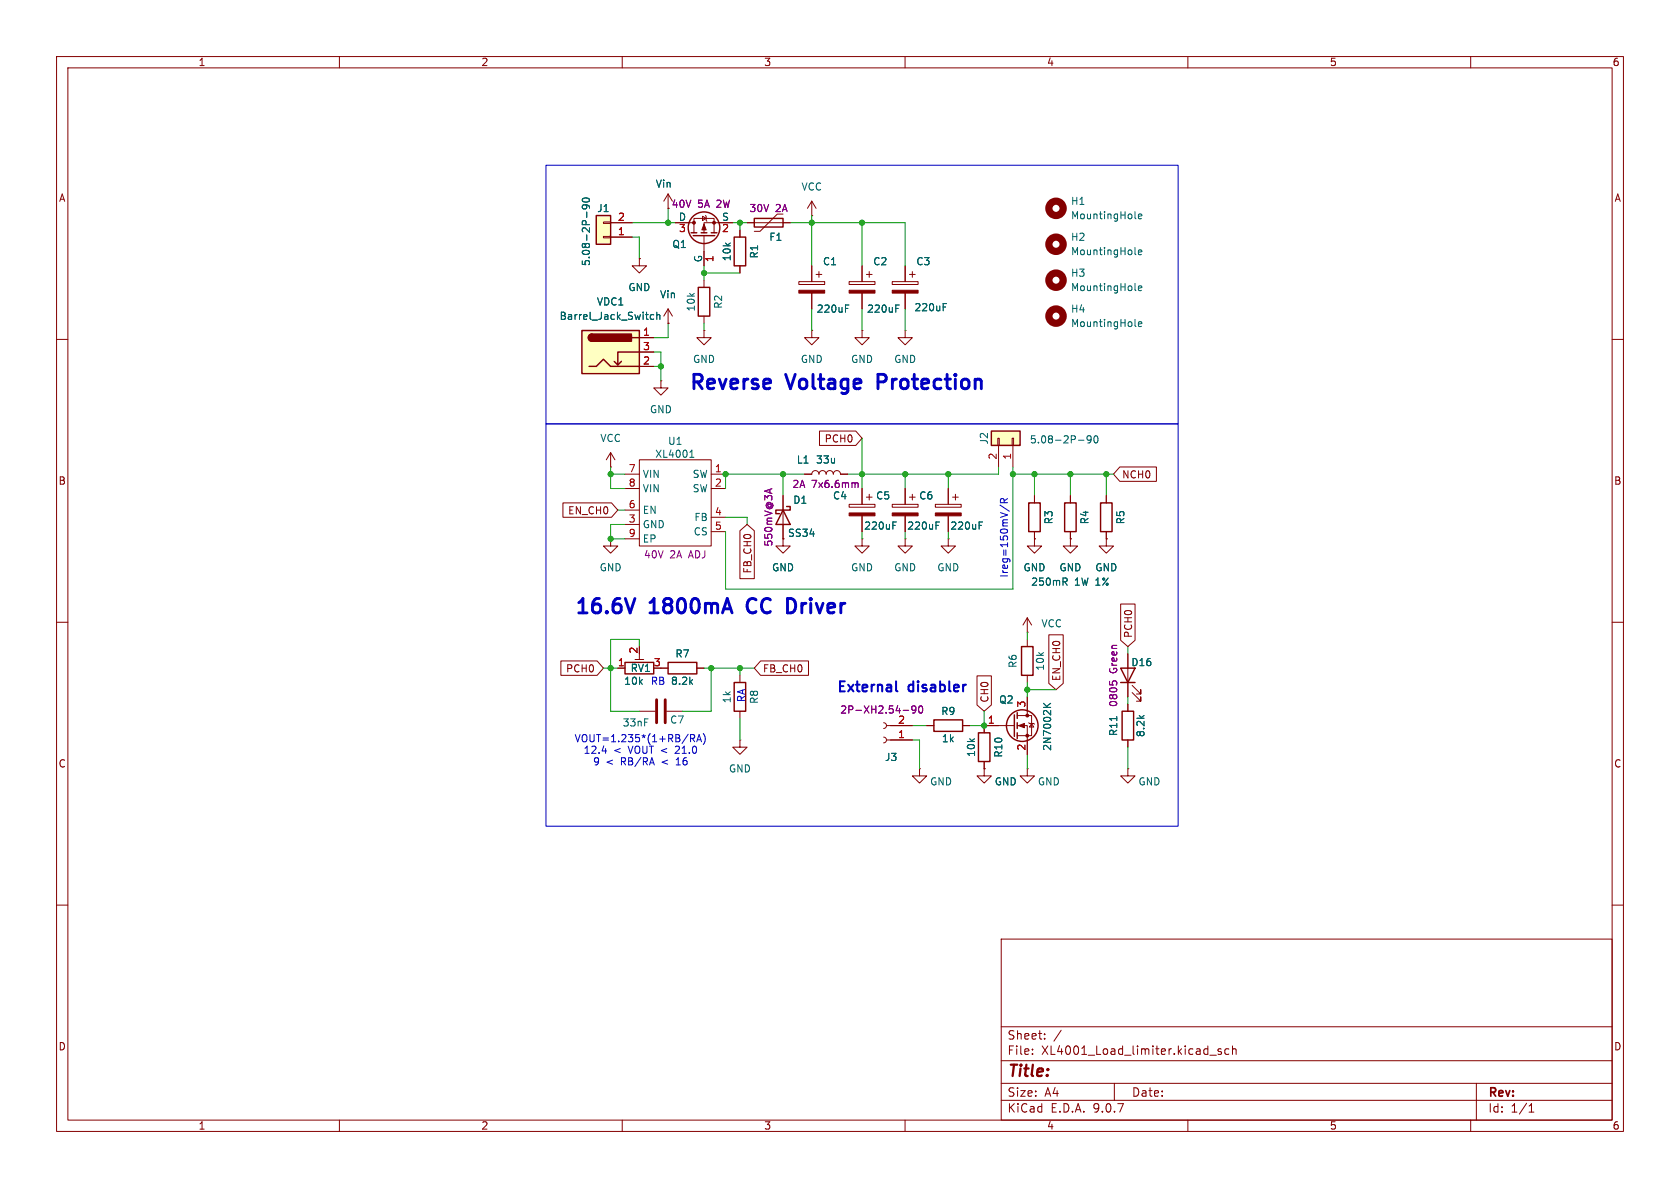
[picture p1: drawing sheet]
<svg xmlns="http://www.w3.org/2000/svg" width="297mm" height="210mm" viewBox="0 0 297 210" stroke-linecap="round" stroke-linejoin="round" font-family="sans-serif">
<g fill="none" stroke="#840000" stroke-width=".18">
<path d="M10 10h277v190h-277zM12 12h273v186h-273zM60 10v2M110 10v2M160 10v2M210 10v2M260 10v2M118.1 34.3l-.8 1.3M118.1 34.3l.8 1.3M118.1 34.3v2.5M119.4 39.4h3.3M124.2 38.2l.6 .4-.6 .4z"/>
<path d="M124.7 38.1l.1 .1v.8l.2 .1M129.5 39.4h-5v1.7M132.1 39.4h7.6M138.4 37.8h-1l-3 3.1h-1.1M143.5 38.1h.1M143.5 35.6v2.5M143.5 35.6l-.8 1.2M143.5 35.6l.8 1.2M122.7 41.1v-2.5h3.5v2.5M124.5 41.7v5.3M124.5 49.5v1.3M124.5 55.9v1.3"/>
<path d="M130.8 40.6v1.3M130.8 47v1.3M141.2 49.8h4.6v.5h-4.6zM143.5 58.4v1.3h1.3l-1.3 1.3-1.3-1.3h1.3M143.5 58.4h.1M143.5 47v2.8M143.5 51.8v2.8M144.3 48.5h1M144.8 48v1M150.1 49.8h4.6v.5h-4.6zM152.4 58.4v1.3h1.3l-1.3 1.3-1.3-1.3h1.3M152.4 58.4h.1"/>
<path d="M152.4 47v2.8M152.4 51.8v2.8M153.2 48.5h1M153.7 48v1M157.7 49.8h4.6v.5h-4.6zM160 58.4v1.3h1.3l-1.3 1.3-1.3-1.3h1.3M160 58.4h.1M160 47v2.8M160 51.8v2.8M160.8 48.5h1M161.3 48v1M10 60h2"/>
<path d="M116.8 67.3v1.3h1.3l-1.3 1.3-1.2-1.3h1.2M116.8 67.3h.1M285 60h2M150.1 89.2h4.6v.5h-4.6zM152.4 95.3v1.2h1.3l-1.3 1.3-1.3-1.3h1.3M152.4 95.3h.1M152.4 86.4v2.8M152.4 91.2v2.8M153.2 87.9h1M153.7 87.4v1M157.7 89.2h4.6v.5h-4.6zM160 95.3v1.2h1.3l-1.3 1.3-1.3-1.3h1.3"/>
<path d="M160 95.3h.1M160 86.4v2.8M160 91.2v2.8M160.8 87.9h1M161.3 87.4v1M165.4 89.2h4.5v.5h-4.5zM167.6 95.3v1.2h1.3l-1.3 1.3-1.2-1.3h1.2M167.6 95.3h.1M167.6 86.4v2.8M167.6 91.2v2.8M168.4 87.9h1M168.9 87.4v1"/>
<path d="M10 110h2M109.2 118.1h1.3M112.3 116.6h1.5M113 115.6v1M116.8 118.1h1.3M123.2 118.1h1.3M181.6 113v1.3M181.6 119.4v1.3M285 110h2M113 125.7h2.8M117.9 125.7h2.7M156.2 130.3l.4 .2 .1 .3-.1 .4-.4 .1"/>
<path d="M156.2 127.8l.4 .1 .1 .4-.1 .3-.4 .2M156.7 130.8h4.6M156.7 128.3h4.6M10 160h2M177 166h108v32h-108zM285 160h2M60 198v2M110 198v2M160 198v2M177 194.5h108M177 191.5h108M177 187.5h108"/>
<path d="M177 181.5h108M182.5 186.3v.1M182.5 185.5v.1M184.7 183.6v.1M184.7 182.8v.1M187.6 182.1l-1.3 2M197 191.5v3M210 198v2M213.9 186.5h1.1M215.9 185.5l-.4-.1-.2 .2 .1 .2 .5 .2v.3h-.6M217.2 185.5l-.4-.1-.3 .3v.4l.2 .2h.5M217.9 185.5l.2-.1 .4 .1v.9"/>
<path d="M217.9 184.9v1.5M260 198v2M261 191.5v6.5M270.3 196.6h.9M270.3 195.5l.4-.4v1.5"/>
</g>
<g fill="none" stroke="#840000" stroke-width=".25">
<path d="M133.3 38.6h5.1v1.5h-5.1zM122.2 41.1h1M122.6 41.7h3.8M123.4 50.8h2.1v5.1h-2.1zM124 41.1h1M125.7 41.1h1M129.8 41.9h2v5.1h-2zM110.5 117.1h5.1v2h-5.1zM118.1 117.1h5.1v2h-5.1zM180.6 114.3h2v5.1h-2z"/>
<circle cx="124.5" cy="40.3" r="2.79"/>
</g>
<g fill="#840000" stroke="#840000" stroke-width=".18">
<path d="M141.2 51.3h4.6v.5h-4.6z"/>
<path d="M165.4 90.7h4.5v.5h-4.5z"/>
<path d="M150.1 90.7h4.6v.5h-4.6z"/>
<path d="M157.7 90.7h4.6v.5h-4.6z"/>
<path d="M124.5 39.6l.3 1h-.7z"/>
<path d="M157.7 51.3h4.6v.5h-4.6z"/>
<path d="M150.1 51.3h4.6v.5h-4.6z"/>
<circle cx="122.7" cy="39.4" r=".25"/>
<circle cx="126.2" cy="39.4" r=".25"/>
</g>
<g fill="none" stroke="#006464" stroke-width=".18">
<path d="M200.6 38.5l.2 .2M201.3 38.3l.6-.2-.1-.2-.4-.1-.1 .2v.6h.5M149.5 54.5h.4M149.5 53.9h.6M158.4 54.5h.4M158.4 53.9h.6M166.7 54.3h.5M166.7 53.7h.6M200.6 51.2l.2 .2M201.3 51l.6-.2-.1-.2-.4-.1-.1 .2v.6h.5M157.9 92.9h.4M157.9 92.3h.6"/>
<path d="M165.5 92.9h.4M165.5 92.3h.6M173.1 92.9h.4M173.1 92.3h.6"/>
</g>
<g fill="none" stroke="#840000" stroke-width="1.3">
<circle cx="186.7" cy="36.8" r="1.27"/>
<circle cx="186.7" cy="49.5" r="1.27"/>
</g>
<path d="M159.7 125.6h.9M161.9 125.3l-.2 .3-.4-.1-.1-.2 .1-.5h.4l.2 .1a.84 .84 0 0 1-.4 1.2h-.2M162.5 124.9l.2-.1a.68 .68 0 0 1 .4 .6 .68 .68 0 0 1-.4 .7l-.2-.2-.1-.3z" fill="none" stroke="#840084" stroke-width=".18"/>
<path d="M116.1 123.7v4.1M117.6 123.7v4.1" fill="none" stroke="#840000" stroke-width=".51"/>
<path d="M175.3 76.2h5v2.5h-5z" fill="#ffffc2"/>
<g fill="none" stroke="#840000" stroke-width=".25">
<path d="M175.3 76.2h5v2.5h-5zM181.9 88.9h2v5.1h-2zM188.2 88.9h2v5.1h-2zM194.6 88.9h2v5.1h-2zM198.1 118.1h2.6l-1.3 2.6zM129.8 120.7h2v5h-2zM179.3 126.4v3.8M179.8 126v1M179.8 127.8v1M179.8 129.5v1.1M198.1 120.7h2.6M198.4 125.7h2v5.1h-2z"/>
<circle cx="180.7" cy="128.3" r="2.79"/>
</g>
<g fill="none" stroke="#840000" stroke-width=".18">
<path d="M113 45.7v1.3h1.3l-1.3 1.3-1.2-1.3h1.2M113 45.7h.1M118.1 57.2h.1M118.1 54.6l-.8 1.3M118.1 54.6l.8 1.3M118.1 54.6v2.6M124.5 58.4v1.3h1.2l-1.2 1.3-1.3-1.3h1.3M124.5 58.4h.1M176.4 77.5h.3v1.2h-.3zM176.5 78.7v3.9M178.9 77.5h.3v1.2h-.3zM179.1 78.7v3.9"/>
<path d="M107.9 95.3v1.2h1.3l-1.3 1.3-1.2-1.3h1.2M107.9 95.3h.1M182.9 95.3v1.2h1.2l-1.2 1.3-1.3-1.3h1.3M182.9 95.3h.1M182.9 87.6v1.3M182.9 94v1.3M189.2 95.3v1.2h1.3l-1.3 1.3-1.2-1.3h1.2M189.2 95.3h.1M189.2 87.6v1.3M189.2 94v1.3M195.6 95.3v1.2h1.2l-1.2 1.3-1.3-1.3h1.3M195.6 95.3h.1"/>
<path d="M195.6 87.6v1.3M195.6 94v1.3M130.8 119.4v1.3M181.6 111.8h.1M181.6 109.2l-.8 1.3M181.6 109.2l.8 1.3M181.6 109.2v2.6M199.4 115.6v7.6M130.8 125.7v1.3M174 128.3h5.3M179.8 126.5h2.6v3.5h-2.6M179.8 128.3h1.8v5.1"/>
<path d="M181.6 135.9v1.3h1.3l-1.3 1.2-1.3-1.2h1.3M181.6 135.9h.1M181.6 123.2v3.3M181.9 127.8l.1 .1h.8l.1 .1M182.4 127.9l.4 .6h-.8zM199.4 135.9v1.3h1.3l-1.3 1.2-1.3-1.2h1.3M199.4 135.9h.1M199.4 124.5v1.2M199.4 130.8v1.3M200.2 122.4l1.5 1.6v-.8v.8h-.8M200.2 121.2l1.5 1.5v-.8v.8h-.8"/>
</g>
<path d="M190.7 77.8h.9M192.9 77.6l-.2 .2h-.4l-.1-.2 .1-.5 .4-.1 .1 .2a.84 .84 0 0 1-.3 1.1h-.2M193.5 77.2l.2-.2a.68 .68 0 0 1 .4 .7 .68 .68 0 0 1-.4 .6l-.2-.1-.1-.4zM188.2 102.8l.5 .6M188.4 102.2l.3 .2-.1 .3-.2 .1M184.5 124.3l.7 .8M185.7 124.3l-.7 .6M197.4 126.7v.7" fill="none" stroke="#006464" stroke-width=".18"/>
<path d="M196.2 120.4v.6M196.6 120.6l.3-.2h.3l.2 .2" fill="none" stroke="#840084" stroke-width=".18"/>
<g fill="#840000" stroke="#840000" stroke-width=".18">
<path d="M180.1 128.3l1-.4v.8z"/>
<circle cx="181.6" cy="126.5" r=".25"/>
<circle cx="181.6" cy="130" r=".25"/>
</g>
<path d="M105.4 38.1h2.5v5.1h-2.5z" fill="#ffffc2"/>
<path d="M105.4 38.1h2.5v5.1h-2.5zM138.4 90.2l1.3 2.5h-2.5zM139.1 89.5h.6v.7h-2.5v.6h.6" fill="none" stroke="#840000" stroke-width=".25"/>
<g fill="none" stroke="#840000" stroke-width=".18">
<path d="M106.7 39.2h1.2v.3h-1.2zM107.9 39.4h3.9M106.7 41.8h1.2v.2h-1.2zM107.9 41.9h3.9M107.9 82.6h.1M107.9 80l-.7 1.3M107.9 80l.8 1.3M107.9 80v2.6M110.5 83.8h2.5M110.5 86.4h2.5M110.5 90.2h2.5M110.5 92.7h2.5"/>
<path d="M110.5 95.3h2.5M113 81.3h12.7v15.2h-12.7zM125.7 83.8h2.6M125.7 86.4h2.6M125.7 91.4h2.6M125.7 94h2.6M138.4 95.3v1.2h1.3l-1.3 1.3-1.2-1.3h1.2M138.4 95.3h.1M138.4 87.6v7.7M142.2 83.8h1.3a.64 .64 0 0 1 .6-.6 .64 .64 0 0 1 .7 .6 .64 .64 0 0 1 .6-.6 .64 .64 0 0 1 .6 .6 .64 .64 0 0 1 .7-.6 .64 .64 0 0 1 .6 .6 .64 .64 0 0 1 .7-.6 .64 .64 0 0 1 .6 .6h1.3M130.8 130.8v1.3h1.3l-1.3 1.3-1.3-1.3h1.3M130.8 130.8h.1"/>
<path d="M162.6 135.9v1.3h1.2l-1.2 1.2-1.3-1.2h1.3M162.6 135.9h.1M174 135.9v1.3h1.3l-1.3 1.2-1.3-1.2h1.3M174 135.9h.1"/>
</g>
<path d="M103.1 35.1a.69 .69 0 0 1 1.1 .3 .72 .72 0 0 1-1.3-.1zM103.5 36.2l.2 .2v.4l-.2 .1-.5-.1-.1-.4 .2-.1a.84 .84 0 0 1 1.1 .3v.2M103.7 37.5v.9M200.6 44.8l.2 .2M200.6 57.5l.2 .2M201.3 44.6l.6-.1-.1-.3h-.4l-.1 .2v.6h.5M201.3 57.3l.6-.1-.1-.3h-.4l-.1 .2v.6h.5M122.1 79.9l.2-.3v1.2M122 80.8h.7" fill="none" stroke="#006464" stroke-width=".18"/>
<g fill="none" stroke="#840000" stroke-width="1.3">
<circle cx="186.7" cy="55.9" r="1.27"/>
<circle cx="186.7" cy="43.2" r="1.27"/>
</g>
<path d="M136.1 86.5v.6M136.5 86.4l-1.3 .4M151.2 85.4h.4l.1 .8" fill="none" stroke="#840084" stroke-width=".18"/>
<path d="M102.9 58.4h10.1v7.6h-10.1z" fill="#ffffc2"/>
<path d="M102.9 58.4h10.1v7.6h-10.1zM104.6 59.1a.64 .64 0 0 0-.6 .6 .64 .64 0 0 0 .6 .6M111.8 59.7h1.2M104.1 64.8h1.3l1.3-1.3 1.2 1.3h5.1M109.9 63.9l-.7 .6M113 62.2h-3.8v2.3l-.6-.6M165.1 127.3h5.1v2h-5.1zM173 129.5h2v5.1h-2z" fill="none" stroke="#840000" stroke-width=".25"/>
<g fill="#840000" stroke="#840000" stroke-width=".25">
<path d="M104.2 59.2l.4-.1v1.2a.63 .63 0 0 1-.5-.4 .63 .63 0 0 1 .1-.7z"/>
<path d="M104.6 59.1h7v1.2h-7z"/>
</g>
<g fill="none" stroke="#840000" stroke-width=".18">
<path d="M107.9 39.4h3.9M119.4 39.4h2.5M127 39.4h2.5M132.1 39.4h1.2M138.4 39.4h1.3M107.9 41.9h3.9M113 45.7h.1M113 59.7h2.6M118.1 57.2h.1M124.5 44.5v2.5M130.8 40.6v1.3M130.8 47v1.3"/>
<path d="M143.5 47v2.8M143.5 51.8v2.8M152.4 47v2.8M152.4 51.8v2.8M160 47v2.8M160 51.8v2.8M113 62.2h2.6M113 64.8h2.6M144.9 76.2h6.4l1.1 1.3-1.1 1.2h-6.4zM99.5 88.9h8.6l1.1 1.3-1.1 1.2h-8.6zM130.8 93.8l1.3-1.1 1.3 1.1v8.5h-2.6zM138.4 95.3h.1"/>
<path d="M138.4 87.6v2.6M138.4 92.7v2.6M142.2 83.8h1.3M148.6 83.8h1.3M152.4 86.4v2.8M152.4 91.2v2.8M160 86.4v2.8M160 91.2v2.8M167.6 86.4v2.8M167.6 91.2v2.8M182.9 95.3h.1M182.9 87.6v1.3"/>
<path d="M182.9 94v1.3M189.2 95.3h.1M189.2 87.6v1.3M189.2 94v1.3M195.6 95.3h.1M195.6 87.6v1.3M195.6 94v1.3M198 82.5h6.4v2.6h-6.4l-1.2-1.3zM99.2 116.8h6.4l1.1 1.3-1.1 1.3h-6.4zM109.2 118.1h1.3M116.8 118.1h1.3M123.2 118.1h1.3"/>
<path d="M134.5 116.8h8.4v2.6h-8.4l-1.2-1.3zM172.7 119.5h2.6v5.1l-1.3 1.1-1.3-1.1zM185.4 112.2h2.6v8.6l-1.3 1.1-1.3-1.1zM198.1 106.8h2.6v6.4l-1.3 1.1-1.3-1.1zM199.4 115.6v2.5M157.5 128.3h3.8M157.5 130.8h3.8M163.8 128.3h1.3M170.2 128.3h1.2M174 135.9h.1M174 134.6v1.3M176.5 128.3h-2.5v1.2"/>
<path d="M181.6 123.2v2.5M181.6 130.8v2.6M199.4 120.7v2.5M199.4 124.5v1.2M199.4 130.8v1.3"/>
</g>
<g fill="none" stroke="#006464" stroke-width=".18">
<path d="M103.1 35.1a.69 .69 0 0 1 1.1 .3 .72 .72 0 0 1-1.3-.1zM103.5 36.2l.2 .2v.4l-.2 .1-.5-.1-.1-.4 .2-.1a.84 .84 0 0 1 1.1 .3v.2M103.7 37.5v.9M115.6 55.7l-.4-.1-.2 .3 .1 .5h.5M116.1 55.7l.2-.1 .3 .1 .1 .8M116.1 55.2v1.3M149.5 54.5h.4M149.5 53.9h.6M158.4 54.5h.4M158.4 53.9h.6M166.7 54.3h.5M166.7 53.7h.6"/>
<path d="M157.9 92.9h.4M157.9 92.3h.6M165.5 92.9h.4M165.5 92.3h.6M173.1 92.9h.4M173.1 92.3h.6M188.2 102.8l.5 .6M188.4 102.2l.3 .2-.1 .3-.2 .1M184.5 124.3l.7 .8M185.7 124.3l-.7 .6M197.4 126.7v.7"/>
</g>
<g fill="none" stroke="#009600" stroke-width=".18">
<path d="M111.8 39.4h7.6M118.1 36.8v2.6M129.5 39.4h2.6M130.8 39.4v1.2M139.7 39.4h20.3v7.6M143.5 38.1v8.9M152.4 39.4v7.6M111.8 41.9h1.2v3.8M118.1 57.2v2.5h-2.5M124.5 47v2.5M124.5 57.2v1.2M124.5 48.3h6.3"/>
<path d="M143.5 54.6v3.8M152.4 54.6v3.8M160 54.6v3.8M115.6 62.2h1.2v5.1M115.6 64.8h1.2M152.4 77.5v8.9M107.9 83.8h2.6M107.9 82.6v3.8h2.6M109.2 90.2h1.3M110.5 92.7h-2.6v2.6h2.6M128.3 91.4h3.8v1.3M138.4 83.8v3.8"/>
<path d="M142.2 83.8h-13.9v2.6M152.4 94v1.3M160 83.8v2.6M160 94v1.3M167.6 83.8v2.6M167.6 94v1.3M176.5 82.6v1.2h-26.6M179.1 82.6v21.5h-50.8v-10.1M179.1 83.8h17.7M182.9 83.8v3.8M189.2 83.8v3.8M195.6 83.8v3.8"/>
<path d="M106.7 118.1h2.5M113 114.3v-1.3h-5.1v12.7h5.1M124.5 118.1h8.8M125.7 118.1v7.6h-5.1M130.8 118.1v1.3M181.6 111.8v1.2M199.4 114.3v1.3M130.8 127v3.8M161.3 130.8h1.3v5.1M161.3 128.3h2.5M174 125.7v2.6h-2.6M181.6 120.7v2.5"/>
<path d="M181.6 133.4v2.5M181.6 121.9h5.1M199.4 123.2v1.3M199.4 132.1v3.8"/>
</g>
<g fill="none" stroke="#0000c2" stroke-width=".18">
<path d="M96.5 29.2h111.8v45.7h-111.8zM96.5 74.9h111.8v71.2h-111.8zM176.8 89.3l1.6 1.1M177.5 88.9v-.6l-.2-.2-.3 .1-.1 .7h1.2M178.1 88.1l-.6 .5M106.5 132.7h.7M119.5 135.2h.8M119.7 134.2l-.2 .1M121.7 129.8l-1.1 1.6M122.1 130.5h.6l.1-.2-.1-.3-.6-.1v1.2M122.4 130.5l.4 .6M123.2 131.1l.4-1.2 .4 1.2"/>
<path d="M123.3 130.8h.6M124.3 129.7a1.46 1.46 0 0 1 0 1.9"/>
</g>
<path d="M112.2 105.8l-.8 2.5M139.2 105.8l1 .1M140.2 108.2l-1 .1" fill="none" stroke="#0000c2" stroke-width=".51"/>
<path d="M158.4 120.4v1.6l.3 .2" fill="none" stroke="#0000c2" stroke-width=".36"/>
<path d="M136.1 86.5v.6M136.5 86.4l-1.3 .4M151.2 85.4h.4l.1 .8M159.7 125.6h.9M161.9 125.3l-.2 .3-.4-.1-.1-.2 .1-.5h.4l.2 .1a.84 .84 0 0 1-.4 1.2h-.2M162.5 124.9l.2-.1a.68 .68 0 0 1 .4 .6 .68 .68 0 0 1-.4 .7l-.2-.2-.1-.3zM196.2 120.4v.6M196.6 120.6l.3-.2h.3l.2 .2" fill="none" stroke="#840084" stroke-width=".18"/>
<g fill="#009600" stroke="#009600" stroke-width=".18">
<circle cx="179.1" cy="83.8" r=".46"/>
<circle cx="152.4" cy="83.8" r=".46"/>
<circle cx="167.6" cy="83.8" r=".46"/>
<circle cx="160" cy="83.8" r=".46"/>
<circle cx="195.6" cy="83.8" r=".46"/>
<circle cx="189.2" cy="83.8" r=".46"/>
<circle cx="182.9" cy="83.8" r=".46"/>
<circle cx="125.7" cy="118.1" r=".46"/>
<circle cx="107.9" cy="95.3" r=".46"/>
<circle cx="107.9" cy="118.1" r=".46"/>
<circle cx="107.9" cy="83.8" r=".46"/>
<circle cx="130.8" cy="118.1" r=".46"/>
<circle cx="128.3" cy="83.8" r=".46"/>
<circle cx="152.4" cy="39.4" r=".46"/>
<circle cx="143.5" cy="39.4" r=".46"/>
<circle cx="124.5" cy="48.3" r=".46"/>
<circle cx="118.1" cy="39.4" r=".46"/>
<circle cx="130.8" cy="39.4" r=".46"/>
<circle cx="116.8" cy="64.8" r=".46"/>
<circle cx="138.4" cy="83.8" r=".46"/>
<circle cx="181.6" cy="121.9" r=".46"/>
<circle cx="174" cy="128.3" r=".46"/>
</g>
<g font-size="3.5" fill="#0000c2">
<text x="121.6" y="69.6">Reverse</text>
<text x="139.2" y="69.6">Voltage</text>
<text x="156.1" y="69.6">Protection</text>
<text x="101.3" y="109.2">16.6V</text>
<text x="114.9" y="109.2">1800mA</text>
<text x="133.1" y="109.2">CC</text>
<text x="141.2" y="109.2">Driver</text>
</g>
<text font-size="2.8" fill="#840000" x="178" y="190.9">Title:</text>
<g font-size="2.5" fill="#0000c2">
<text x="147.7" y="122.8">External</text>
<text x="160.6" y="122.8">disabler</text>
</g>
<g font-size="2.1" fill="#840000">
<text x="178" y="184">Sheet:</text>
<text x="178" y="186.7">File:</text>
<text x="184.1" y="186.7">XL4001_Load_limiter.kicad_sch</text>
<text x="178" y="196.9">KiCad</text>
<text x="178" y="194.1">Size:</text>
<text x="184.7" y="194.1">A4</text>
<text x="185.7" y="196.9">E.D.A.</text>
<text x="193.3" y="196.9">9.0.7</text>
<text x="200" y="194.1">Date:</text>
<text x="263" y="194.3">Rev:</text>
<text x="263" y="196.9">Id:</text>
<text x="267.1" y="196.9">1/1</text>
</g>
<g font-size="1.8" fill="#840000">
<text x="35" y="11.9">1</text>
<text x="85" y="11.9">2</text>
<text x="135" y="11.9">3</text>
<text x="185" y="11.9">4</text>
<text x="235" y="11.9">5</text>
<text x="285" y="11.9">6</text>
<text x="10.3" y="35.9">A</text>
<text x="285.3" y="35.9">A</text>
<text x="118.6" y="36.9">40V</text>
<text x="145.7" y="78.4">PCH0</text>
<text x="10.3" y="85.9">B</text>
<text x="198.3" y="84.8">NCH0</text>
<text x="285.3" y="85.9">B</text>
<text x="100.3" y="91.1">EN_CH0</text>
<text x="133" y="101.5" transform="rotate(-90 133 101.5)">FB_CH0</text>
<text x="200.3" y="112.9" transform="rotate(-90 200.3 112.9)">PCH0</text>
<text x="100" y="119.1">PCH0</text>
<text x="134.8" y="119.1">FB_CH0</text>
<text x="174.9" y="124.3" transform="rotate(-90 174.9 124.3)">CH0</text>
<text x="187.6" y="120.5" transform="rotate(-90 187.6 120.5)">EN_CH0</text>
<text x="10.3" y="135.9">C</text>
<text x="285.3" y="135.9">C</text>
<text x="10.3" y="185.9">D</text>
<text x="285.3" y="185.9">D</text>
<text x="35" y="199.9">1</text>
<text x="85" y="199.9">2</text>
<text x="135" y="199.9">3</text>
<text x="185" y="199.9">4</text>
<text x="235" y="199.9">5</text>
<text x="285" y="199.9">6</text>
</g>
<g font-size="1.8" fill="#006464">
<text x="115.8" y="33.4">Vin</text>
<text x="141.6" y="33.9">VCC</text>
<text x="105.5" y="37.7">J1</text>
<text x="119.9" y="39.1">D</text>
<text x="127.6" y="39.1">S</text>
<text x="189.2" y="36.4">H1</text>
<text x="189.2" y="39">MountingHole</text>
<text x="104.5" y="47.1" transform="rotate(-90 104.5 47.1)">5.08-2P-90</text>
<text x="118.8" y="44">Q1</text>
<text x="124.2" y="46.5" transform="rotate(-90 124.2 46.5)">G</text>
<text x="129.4" y="46.3" transform="rotate(-90 129.4 46.3)">10k</text>
<text x="134.2" y="45.8" transform="rotate(-90 134.2 45.8)">R1</text>
<text x="135.9" y="42.8">F1</text>
<text x="145.4" y="47.1">C1</text>
<text x="154.3" y="47.1">C2</text>
<text x="161.9" y="47.1">C3</text>
<text x="189.2" y="42.8">H2</text>
<text x="189.2" y="45.3">MountingHole</text>
<text x="111" y="51.7">GND</text>
<text x="116.6" y="52.9">Vin</text>
<text x="189.2" y="49.1">H3</text>
<text x="189.2" y="51.7">MountingHole</text>
<text x="98.8" y="56.7">Barrel_Jack_Switch</text>
<text x="105.4" y="54.2">VDC1</text>
<text x="123" y="55.2" transform="rotate(-90 123 55.2)">10k</text>
<text x="127.9" y="54.7" transform="rotate(-90 127.9 54.7)">R2</text>
<text x="144.3" y="55.5">220uF</text>
<text x="153.2" y="55.5">220uF</text>
<text x="161.6" y="55.2">220uF</text>
<text x="189.2" y="55.5">H4</text>
<text x="189.2" y="58">MountingHole</text>
<text x="122.4" y="64.4">GND</text>
<text x="141.5" y="64.4">GND</text>
<text x="150.4" y="64.4">GND</text>
<text x="158" y="64.4">GND</text>
<text x="114.8" y="73.3">GND</text>
<text x="106" y="78.3">VCC</text>
<text x="115.7" y="81.1">XL4001</text>
<text x="118" y="78.8">U1</text>
<text x="140.8" y="82.1">L1</text>
<text x="144.2" y="82.1">33u</text>
<text x="174.9" y="78.7" transform="rotate(-90 174.9 78.7)">J2</text>
<text x="182" y="78.6">5.08-2P-90</text>
<text x="113.5" y="84.7">VIN</text>
<text x="113.5" y="87.2">VIN</text>
<text x="122.4" y="84.7">SW</text>
<text x="122.4" y="87.2">SW</text>
<text x="140.1" y="89.3">D1</text>
<text x="147.2" y="88.5">C4</text>
<text x="154.8" y="88.5">C5</text>
<text x="162.4" y="88.5">C6</text>
<text x="113.5" y="91">EN</text>
<text x="113.5" y="93.6">GND</text>
<text x="122.5" y="94.8">CS</text>
<text x="122.7" y="92.3">FB</text>
<text x="139.2" y="95.1">SS34</text>
<text x="152.7" y="93.8">220uF</text>
<text x="160.3" y="93.8">220uF</text>
<text x="167.9" y="93.8">220uF</text>
<text x="186.3" y="92.8" transform="rotate(-90 186.3 92.8)">R3</text>
<text x="192.6" y="92.8" transform="rotate(-90 192.6 92.8)">R4</text>
<text x="199" y="92.8" transform="rotate(-90 199 92.8)">R5</text>
<text x="105.9" y="101.2">GND</text>
<text x="113.5" y="96.1">EP</text>
<text x="136.4" y="101.2">GND</text>
<text x="150.4" y="101.2">GND</text>
<text x="158" y="101.2">GND</text>
<text x="165.6" y="101.2">GND</text>
<text x="180.8" y="101.2">GND</text>
<text x="187.2" y="101.2">GND</text>
<text x="193.5" y="101.2">GND</text>
<text x="182.2" y="103.7">250mR</text>
<text x="190" y="103.7">1W 1%</text>
<text x="184" y="111.1">VCC</text>
<text x="111.4" y="119">RV1</text>
<text x="119.3" y="116.4">R7</text>
<text x="179.9" y="118.2" transform="rotate(-90 179.9 118.2)">R6</text>
<text x="184.8" y="118.7" transform="rotate(-90 184.8 118.7)">10k</text>
<text x="199.9" y="118">D16</text>
<text x="110.2" y="121.3">10k</text>
<text x="118.5" y="121.3">8.2k</text>
<text x="129.4" y="124.4" transform="rotate(-90 129.4 124.4)">1k</text>
<text x="134.2" y="124.5" transform="rotate(-90 134.2 124.5)">R8</text>
<text x="176.5" y="124.6">Q2</text>
<text x="110" y="128.6">33nF</text>
<text x="118.4" y="128.1">C7</text>
<text x="166.3" y="126.6">R9</text>
<text x="166.4" y="131.4">1k</text>
<text x="197.7" y="130.2" transform="rotate(-90 197.7 130.2)">R11</text>
<text x="202.5" y="130.4" transform="rotate(-90 202.5 130.4)">8.2k</text>
<text x="128.8" y="136.8">GND</text>
<text x="156.4" y="134.7">J3</text>
<text x="172.6" y="133.9" transform="rotate(-90 172.6 133.9)">10k</text>
<text x="177.4" y="134" transform="rotate(-90 177.4 134)">R10</text>
<text x="186" y="132.8" transform="rotate(-90 186 132.8)">2N7002K</text>
<text x="164.3" y="139">GND</text>
<text x="175.8" y="139">GND</text>
<text x="183.4" y="139">GND</text>
<text x="201.2" y="139">GND</text>
</g>
<g font-size="1.8" fill="#a90000">
<text x="109.1" y="41.7">1</text>
<text x="109.1" y="39.1">2</text>
<text x="119.9" y="41.4">3</text>
<text x="127.6" y="41.4">2</text>
<text x="126.4" y="46.4" transform="rotate(-90 126.4 46.4)">1</text>
<text x="113.6" y="59.4">1</text>
<text x="113.6" y="62">3</text>
<text x="113.6" y="64.5">2</text>
<text x="111.1" y="83.6">7</text>
<text x="126.3" y="83.6">1</text>
<text x="176.3" y="81.4" transform="rotate(-90 176.3 81.4)">2</text>
<text x="178.8" y="81.4" transform="rotate(-90 178.8 81.4)">1</text>
<text x="111.1" y="86.1">8</text>
<text x="111.1" y="89.9">6</text>
<text x="126.3" y="86.1">2</text>
<text x="111.1" y="92.5">3</text>
<text x="111.1" y="95">9</text>
<text x="126.3" y="91.2">4</text>
<text x="126.3" y="93.7">5</text>
<text x="109.1" y="117.9">1</text>
<text x="112.8" y="115.6" transform="rotate(-90 112.8 115.6)">2</text>
<text x="115.5" y="117.9">3</text>
<text x="181.4" y="125.2" transform="rotate(-90 181.4 125.2)">3</text>
<text x="158.7" y="130.6">1</text>
<text x="158.7" y="128">2</text>
<text x="174.6" y="128">1</text>
<text x="181.4" y="132.8" transform="rotate(-90 181.4 132.8)">2</text>
</g>
<g font-size="1.8" fill="#840084">
<text x="123.3" y="36.9">5A</text>
<text x="126.8" y="36.9">2W</text>
<text x="132.4" y="37.7">30V</text>
<text x="137.1" y="37.7">2A</text>
<text x="140" y="86.5">2A</text>
<text x="143.5" y="86.5">7x6.6mm</text>
<text x="113.7" y="98.9">40V</text>
<text x="118.4" y="98.9">2A</text>
<text x="121.9" y="98.9">ADJ</text>
<text x="136.8" y="96.7" transform="rotate(-90 136.8 96.7)">550mV@3A</text>
<text x="197.7" y="119.1" transform="rotate(-90 197.7 119.1)">Green</text>
<text x="197.7" y="125.1" transform="rotate(-90 197.7 125.1)">0805</text>
<text x="148.4" y="126.3">2P-XH2.54-90</text>
</g>
<g font-size="1.8" fill="#0000c2">
<text x="178.4" y="102.2" transform="rotate(-90 178.4 102.2)">Ireg=150mV/R</text>
<text x="115" y="121.3">RB 8.2k</text>
<text x="131.9" y="124.2" transform="rotate(-90 131.9 124.2)">RA</text>
<text x="101.5" y="131.4">VOUT=1.235*(1+RB/RA)</text>
<text x="103.1" y="133.5">12.4</text>
<text x="104.7" y="135.5">9</text>
<text x="107.1" y="135.5">&lt;</text>
<text x="108.5" y="133.5">&lt;</text>
<text x="109.9" y="135.5">RB/RA</text>
<text x="111.2" y="133.5">VOUT &lt;</text>
<text x="117.3" y="135.5">&lt;</text>
<text x="119.9" y="133.5">21.0</text>
<text x="120" y="135.5">16</text>
</g>
</svg>
